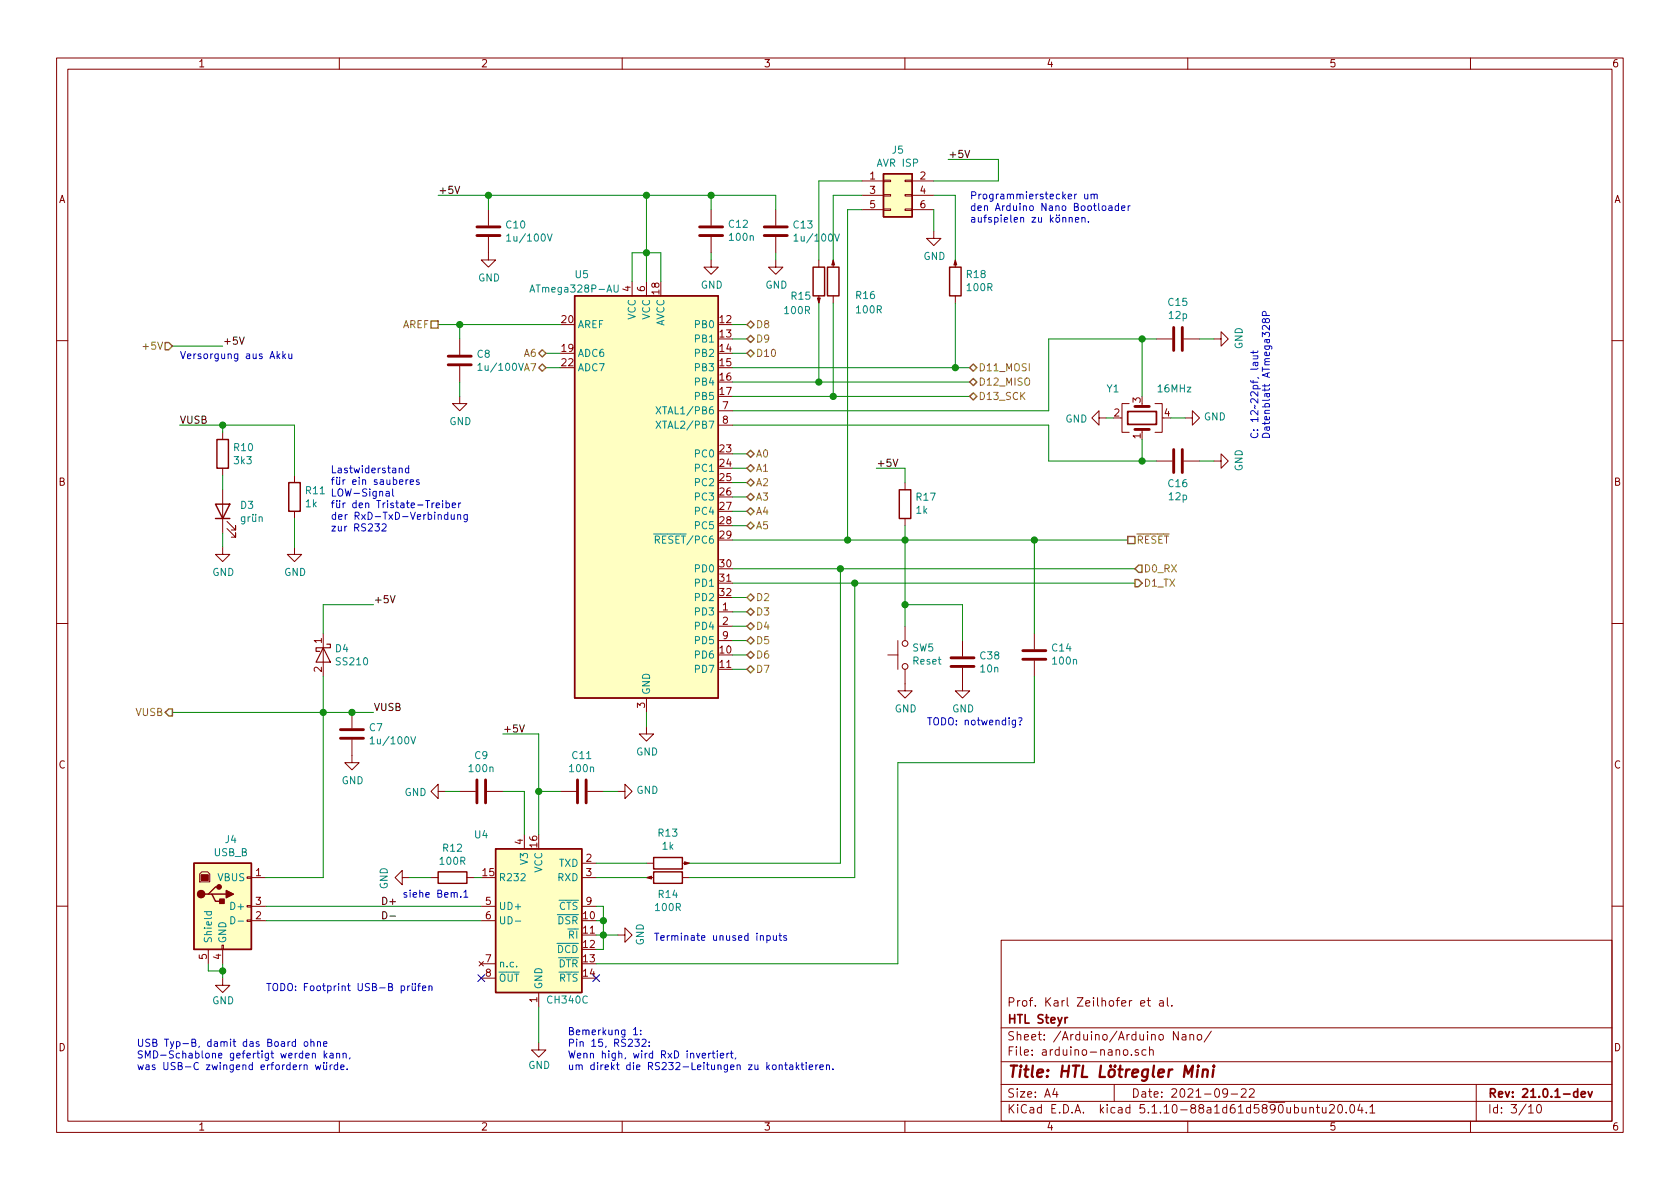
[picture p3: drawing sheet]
<svg xmlns="http://www.w3.org/2000/svg" width="297mm" height="210mm" viewBox="0 0 297 210" stroke-linecap="round" stroke-linejoin="round" font-family="sans-serif">
<g fill="none" stroke="#840000" stroke-width=".18">
<path d="M10 10.3h277v189.9h-277zM12 12.2h273v186.1h-273zM60 10.3v1.9M110 10.3v1.9M160 10.3v1.9M210 10.3v1.9M260 10.3v1.9M86.4 37.1v2.8M125.7 37.1v2.8M137.2 37.1v2.8M152.4 32h3.8M152.4 34.5h3.8"/>
<path d="M152.4 37.1h3.8M156.2 37h1.3v.2h-1.3zM156.2 31.9h1.3v.2h-1.3zM156.2 34.4h1.3v.3h-1.3zM160 37h1.3v.2h-1.3zM160 31.9h1.3v.2h-1.3zM160 34.4h1.3v.3h-1.3zM161.3 32h3.8M161.3 34.5h3.8M161.3 37.1h3.8M81.3 59.9v2.8M86.4 41.9v4.1h1.2l-1.2 1.2-1.3-1.2h1.3"/>
<path d="M111.8 49.8v2.5M114.3 49.8v2.5M125.7 46v1.2h1.3l-1.3 1.3-1.2-1.3h1.2M125.7 41.9v2.8M137.2 46v1.2h1.2l-1.2 1.3-1.3-1.3h1.3M137.2 41.9v2.8M144.8 46v1.2M144.8 52.3v1.3M147.3 46v1.2M147.3 52.3v1.3M165.1 40.9v1.3h1.3l-1.3 1.2-1.3-1.2h1.3M168.9 46v1.2"/>
<path d="M168.9 52.3v1.3M204.5 59.9h2.8M209.3 59.9h2.8M214.6 59.9h1.3v-1.2l1.3 1.2-1.3 1.3v-1.3M10 60.2h2M39.4 76.4v1.3M81.3 70.1v1.3h1.2l-1.2 1.2-1.3-1.2h1.3M81.3 64.8v2.8M127 72.6h2.5M127 75.2h2.5M194.3 73.9v-1.3l-1.3 1.3 1.3 1.3v-1.3h1.3M199.6 71.4h-1.2v5h1.2"/>
<path d="M201.9 71.4v.5M201.9 75.9v.5M204.2 71.4h1.3v5h-1.3M209.5 73.9h1.3v-1.3l1.3 1.3-1.3 1.3v-1.3M285 60.2h2M39.4 96.8v1.2h1.2l-1.2 1.3-1.3-1.3h1.3M39.4 82.8v1.3M39.4 86.6v7.6M40.1 93.5l1.6 1.5v-.8v.8h-.8M40.1 92.2l1.6 1.5v-.7v.7h-.8M52.1 96.8v1.2h1.2l-1.2 1.3-1.3-1.3h1.3M52.1 84.1v1.2"/>
<path d="M52.1 90.4v1.3M160 85.3v1.3M160 91.7v1.3M204.5 81.5h2.8M209.3 81.5h2.8M214.6 81.5h1.3v-1.2l1.3 1.2-1.3 1.3v-1.3M10 110.3h2M57.1 112v7.6M127 108.2h2.5M127 110.7h2.5M127 113.3h2.5M157 115.8h1.7"/>
<path d="M158.7 113.3v5.1M160 118.4v3.8h1.3l-1.3 1.2-1.3-1.2h1.3M160 110.7v2.6M170.2 118.1v4.1h1.2l-1.2 1.2-1.3-1.2h1.3M170.2 113.3v2.8M182.9 112v2.8M182.9 116.8v2.8M285 110.3h2M62.2 130.8v4.1h1.3l-1.3 1.2-1.2-1.2h1.2M62.2 126v2.8M77.5 139.9v-1.2l-1.3 1.2 1.3 1.3v-1.3h1.2M81.3 139.9h2.8"/>
<path d="M86.1 139.9h2.8M99.1 139.9h2.8M103.9 139.9h2.8M109.2 139.9h1.3v-1.2l1.3 1.2-1.3 1.3v-1.3M114.3 128.5v1.3h1.3l-1.3 1.3-1.3-1.3h1.3M114.3 123.4v2.6M35.3 154.6l.4-.4h1l.4 .4v1.4h-1.8zM43.7 155.1h.7v.2h-.7zM44.4 155.2h2.6M71.1 155.2v-1.3l-1.3 1.3 1.3 1.3v-1.3h1.3M76.2 155.2h1.3M82.5 155.2h1.3"/>
<path d="M92.7 147.6v2.5M102.9 152.6h2.5M102.9 155.2h2.5M114.3 152.6h1.3M114.3 155.2h1.3M120.6 152.6h1.3M120.6 155.2h1.3M10 160.2h2M36.8 167.9v2.5M39.2 167.1h.3v.8h-.3zM39.4 173v1.2h1.2l-1.2 1.3-1.3-1.3h1.3M39.4 167.9v2.5"/>
<path d="M43.7 162.7h.7v.2h-.7zM43.7 160.1h.7v.3h-.7zM44.4 162.8h2.6M44.4 160.3h2.6M84.7 170l.8 .8M85.1 162.8h2.5M85.1 160.3h2.5M85.1 170.4h2.5M85.1 173h2.5M85.5 170l-.8 .8M95.2 175.5v2.5M102.9 160.3h2.5"/>
<path d="M109.2 165.3h1.3v-1.2l1.3 1.2-1.3 1.3v-1.3M177 166.3h108v32h-108zM201.7 177.4l.7-.1-.1-.3-.4-.1-.2 .2 .1 .7h.5M202.8 176.9h.6M203 176.4v1.3l.4 .2M205.1 177h.5l.1 .9M205.7 177.3l-.5 .1a.29 .29 0 0 0-.2 .2 .29 .29 0 0 0 .2 .3l.5-.1M206.4 176.4v1.3l.2 .2M207.2 177.8v.1M285 160.2h2M60 198.3v1.9M95.2 184.4v1.3h1.3l-1.3 1.2-1.2-1.2h1.2"/>
<path d="M110 198.3v1.9M160 198.3v1.9M177 194.8h108M177 191.8h108M177 187.8h108M177 181.8h108M186.5 192.5l-.4 1h1M186.8 193v1M197 191.8v3M198.7 185.7l.2-.1 .4 .1v.8l-.2 .1-.4-.1zM200.1 186.5v.1M201.3 185.7a.37 .37 0 0 0-.6 .1l.1 .2 .5 .2v.1l-.2 .3-.4-.1"/>
<path d="M202.6 185.7l-.4-.1-.3 .3 .1 .6 .2 .1 .4-.1M203.3 185.7a.37 .37 0 0 1 .6 .1v.8M203.3 185.1v1.5M208.3 182.4v1.5l-.8-1.5v1.5M209 183h.6l.1 .9M209.7 183.3l-.5 .1a.29 .29 0 0 0-.2 .2 .29 .29 0 0 0 .2 .3l.5-.1M210 198.3v1.9M210.4 183.1l.1-.1a.37 .37 0 0 1 .5 .1v.8M210.4 182.9v1M211.8 183.1l.2-.2 .4 .2v.7l-.2 .1-.4-.1zM214.2 182.3l-1.3 2M217 193.2l-.1 .2a.48 .48 0 0 1-.6-.1v-.6a.48 .48 0 0 1 .6-.1l.1 .1a1.19 1.19 0 0 1-.2 1.2l-.5 .1"/>
<path d="M217.7 193.5h1.1M219.5 192.7l.2-.2h.3l.3 .2v.3v.2l-.9 .8h.9M220.9 192.7l.2-.2h.4l.2 .2 .1 .3-1 1h1M231.6 196l.2-.2 .4 .1v.9M231.6 195.8v1M232.7 195.8h.6M232.9 195.3v1.3l.4 .2M233.8 195.8l.1 .9 .3 .1 .2-.1M234.4 195.8v1M235.1 195.5l.2-.2h.4l.2 .5-.9 1h.9M236.7 195.4l.3-.1a.94 .94 0 0 1 0 1.5h-.1a1 1 0 0 1-.2-1.4zM238 196.7v.1"/>
<path d="M238.8 195.5l.3-.2a.94 .94 0 0 1 0 1.5 .82 .82 0 0 1-.3-1.3zM240.4 195.2l-.3 1.1h.9M240.8 195.8v1M241.6 196.7v.1M242.2 195.8l.4-.5v1.5M242.2 196.8h.9M260 198.3v1.9M261 191.8v6.5M270.3 195.8l.4-.5v1.5M270.3 196.8h.8M271.8 195.5l.4-.2a.94 .94 0 0 1 0 1.5 .79 .79 0 0 1-.4-1.3z"/>
<circle cx="160" cy="113.8" r=".51"/>
<circle cx="160" cy="117.9" r=".51"/>
</g>
<path d="M199.4 72.8h5.1v2.3h-5.1zM188.7 179.9l-.4 .3M278.9 193.1l-.4-.1-.3 .3 .1 .6 .2 .1 .4-.1M278.9 192.5v1.5M279.6 193.5l.7-.1-.1-.3-.4-.1-.2 .2 .1 .7h.5M280.8 193l.4 1 .3-1" fill="none" stroke="#840000" stroke-width=".3"/>
<path d="M211.8 189.1l-.2 1.3M211.9 188.4l-.1 .2M212.7 189.3a.5 .5 0 0 1 .9 .1l-.2 1M212.7 189.1l-.1 1.3M214.6 189.1l-.2 1.3M214.6 188.4v.2l.1-.1-.1-.1v.2" fill="none" stroke="#840000" stroke-width=".41"/>
<path d="M57.1 114.5l1.3 2.6h-2.5zM57.8 113.9h.6v.6h-2.5v.7h.6" fill="none" stroke="#840000" stroke-width=".2"/>
<g fill="none" stroke="#840000" stroke-width=".25">
<path d="M156.2 30.7h5.1v7.6h-5.1zM101.6 52.3h25.4v71.1h-25.4zM143.8 47.2h2v5.1h-2zM146.3 47.2h2v5.1h-2zM167.9 47.2h2v5.1h-2zM38.4 77.7h2v5.1h-2zM38.1 89.1h2.5l-1.2 2.6zM38.1 91.7h2.5M51.1 85.3h2v5.1h-2zM159 86.6h2v5.1h-2zM34.3 152.6h10.1v15.3h-10.1zM36.8 158.1h.7l.6 1.3h1.3"/>
<path d="M37.5 158.1h2.5M38.7 156.8h-.6l-1.3 1.3h-.6M77.5 154.2h5v2h-5zM87.6 150.1h15.3v25.4h-15.3zM115.6 151.6h5v2.1h-5zM115.6 154.2h5v2h-5z"/>
</g>
<g fill="#840000" stroke="#840000" stroke-width=".18">
<path d="M121 152.4l.9 .2-.9 .3z"/>
<path d="M114.3 155.2l.9-.3v.5z"/>
<path d="M147.3 46l.3 .9h-.5z"/>
<path d="M35.6 154.7h1.2v1h-1.2z"/>
<path d="M144.5 52.7h.5l-.2 .9z"/>
<path d="M168.9 46l.3 .9h-.5z"/>
</g>
<g fill="none" stroke="#840000" stroke-width=".51">
<path d="M84.3 41.7h4.1M84.3 40.1h4.1M123.7 41.7h4.1M123.7 40.1h4.1M135.1 41.7h4.1M135.1 40.1h4.1M207.5 57.9v4.1M209 57.9v4.1M79.2 64.5h4.1M79.2 63h4.1M200.7 75.9h2.5M200.7 71.9h2.5"/>
<path d="M207.5 79.5v4.1M209 79.5v4.1M168.1 117.9h4.1M168.1 116.3h4.1M180.8 115.1h4.1M180.8 116.6h4.1M60.2 130.6h4.1M60.2 129h4.1M84.3 137.9v4.1M85.9 137.9v4.1M102.1 137.9v4.1M103.6 137.9v4.1"/>
</g>
<g fill="#ffffc2" stroke="#ffffc2" stroke-width=".18">
<path d="M101.6 52.3h25.4v71.1h-25.4z"/>
<path d="M156.2 30.7h5.1v7.6h-5.1z"/>
<path d="M34.3 152.6h10.1v15.3h-10.1z"/>
<path d="M87.6 150.1h15.3v25.4h-15.3z"/>
</g>
<g fill="none" stroke="#008484" stroke-width=".18">
<path d="M89.6 41.7l.3-.3v1.2M89.6 42.6h.7M93.7 51.7l.4-1.3 .4 1.3M93.8 51.3h.6M96.8 41.4l.4 1.2 .4-1.2M108.6 50.4v1l.2 .3h.3l.2-.3v-1M140.4 41.7l.3-.3v1.2M140.4 42.6h.7M147.6 41.4l.4 1.2 .4-1.2M84.5 64.6l.4-.4v1.3M84.5 65.5h.7M116 71.9l.8 1.3"/>
<path d="M116 74.5l.8 1.2M116.8 71.9l-.8 1.3M116.8 74.5l-.8 1.2M115.6 94.4h1.2M115.9 95.4h.6l.1-.2-.1-.3-.1-.1h-.5v1.3M116.2 95.4l.4 .7M65.5 130.6l.3-.3v1.2M65.5 131.5h.7M72.6 130.3l.5 1.2 .4-1.2M36.1 161.2h1.3M36.6 161.2v.4l.2 .2 .5-.1v-.5M40.8 162.1a.64 .64 0 0 1 .7 .6 .64 .64 0 0 1-.7 .7z"/>
<path d="M42.1 162.9h1M91.1 162.9h1"/>
</g>
<g fill="#840000" stroke="#840000" stroke-width=".25">
<path d="M38.9 159h.7v.8h-.7z"/>
<path d="M40 157.5l1.3 .6-1.3 .6z"/>
<circle cx="35.6" cy="158.1" r=".63"/>
<circle cx="38.7" cy="156.8" r=".38"/>
</g>
<g fill="none" stroke="#008400" stroke-width=".18">
<path d="M77.5 34.5h59.7v2.6M86.4 34.5v2.6M114.3 34.5v15.3M125.7 34.5v2.6M152.4 34.5h-5.1v11.5M152.4 32h-7.6v14M152.4 37.1h-2.5v58.4M165.1 34.5h3.8v11.5M165.1 37.1v3.8M167.6 28.2h8.9v3.8h-11.4M77.5 57.4h21.6M81.3 57.4v2.5"/>
<path d="M111.8 49.8v-5.1h5v5.1M125.7 44.7v1.3M129.5 57.4h2.6M129.5 59.9h2.6M137.2 44.7v1.3M144.8 53.6v14M147.3 53.6v16.5M168.9 53.6v11.4M201.9 59.9v10.2M204.5 59.9h-19.1v12.7h-55.9M212.1 59.9h2.5M30.5 61.2h8.9"/>
<path d="M31.7 75.2h20.4v8.9M39.4 75.2v1.2M81.3 67.6v2.5M96.5 65h2.6M96.5 62.5h2.6M129.5 75.2h55.9v6.3h19.1M129.5 65h41.9M129.5 62.5h2.6M129.5 67.6h41.9M129.5 70.1h41.9M195.6 73.9h1.2M201.9 77.7v3.8"/>
<path d="M207 73.9h2.5M39.4 84.1v2.5M39.4 94.2v2.6M52.1 91.7v5.1M129.5 82.8h2.6M129.5 80.3h2.6M129.5 85.3h2.6M129.5 87.9h2.6M129.5 90.4h2.6M129.5 93h2.6M129.5 95.5h69.9M154.9 82.8h5.1v2.5"/>
<path d="M160 93v17.7M182.9 95.5v16.5M212.1 81.5h2.5M57.1 119.6v35.6h-10.1M66 106.9h-8.9v5.1M129.5 100.6h71.2M129.5 103.1h71.2M129.5 118.4h2.6M129.5 115.8h2.6M129.5 113.3h2.6M129.5 110.7h2.6M129.5 108.2h2.6"/>
<path d="M129.5 105.7h2.6M148.6 100.6v52h-26.7M151.1 103.1v52.1h-29.2M160 106.9h10.2v6.4M182.9 119.6v15.3h-24.2v35.5h-53.3M30.5 126h35.5M78.7 139.9h2.6M88.9 129.8h6.3v17.8M88.9 139.9h3.8v7.7M95.2 139.9h3.9M106.7 139.9h2.5M114.3 126v2.5"/>
<path d="M72.4 155.2h3.8M83.8 155.2h1.3M105.4 155.2h8.9M105.4 152.6h8.9M36.8 170.4v1.3h2.6M39.4 170.4v2.6M47 162.8h38.1M47 160.3h38.1M95.2 178v6.4M105.4 165.3h3.8M105.4 160.3h1.3v7.6h-1.3M105.4 162.8h1.3"/>
</g>
<g fill="none" stroke="#848400" stroke-width=".25">
<path d="M76.2 56.8h1.3v1.2h-1.3zM132.1 57.4l.6-.6 .6 .6-.6 .6zM132.1 59.9l.6-.6 .6 .6-.6 .7zM29.2 60.6h.6l.7 .6-.7 .6h-.6zM95.2 65l.7-.6 .6 .6-.6 .7zM95.2 62.5l.7-.7 .6 .7-.6 .6zM132.1 62.5l.6-.7 .6 .7-.6 .6zM171.4 65l.7-.6 .6 .6-.6 .7zM171.4 67.6l.7-.7 .6 .7-.6 .6zM171.4 70.1l.7-.6 .6 .6-.6 .6zM132.1 93l.6-.7 .6 .7-.6 .6zM132.1 87.9l.6-.7 .6 .7-.6 .6z"/>
<path d="M132.1 85.3l.6-.6 .6 .6-.6 .7zM132.1 82.8l.6-.6 .6 .6-.6 .6zM132.1 80.3l.6-.7 .6 .7-.6 .6zM132.7 89.8l.6 .6-.6 .7-.6-.7zM199.4 94.9h1.3v1.2h-1.3zM201.3 99.9h.6v1.3h-.6l-.6-.6zM132.1 118.4l.6-.7 .6 .7-.6 .6zM132.1 115.8l.6-.6 .6 .6-.6 .7zM132.1 113.3l.6-.7 .6 .7-.6 .6zM132.1 110.7l.6-.6 .6 .6-.6 .7zM132.1 105.7l.6-.7 .6 .7-.6 .6zM132.7 107.6l.6 .6-.6 .6-.6-.6z"/>
<path d="M200.7 102.5h.6l.6 .6-.6 .7h-.6zM29.8 125.3h.7v1.3h-.7l-.6-.6z"/>
</g>
<path d="M80.4 32.9l.4 1.3 .5-1.3M170.6 26.6l.4 1.3 .4-1.3M42.3 59.6l.4 1.3 .5-1.3M157.9 81.2l.4 1.3 .4-1.3M69 105.3l.4 1.3 .4-1.3M91.9 128.2l.4 1.3 .4-1.3M67.7 161.2a.64 .64 0 0 1 .7 .6 .64 .64 0 0 1-.7 .7zM68.9 162h1" fill="none" stroke="#000" stroke-width=".18"/>
<g fill="none" stroke="#0000c2" stroke-width=".18">
<path d="M189.1 38.6l.1-.2 .3 .1 .1 .8M190.1 38.9l.7-.1-.1-.3-.4-.1-.2 .2 .1 .6h.5M191.3 38.6l.2-.2 .3 .1v.8M191.3 38.4v.9M191.8 34.3v.8l.3 .1 .2-.2M192.3 34.3v.9M192.4 39.2v.1M192.9 34.5l.2-.2 .3 .1 .1 .8M192.9 34.3v.9M193.5 34.5l.1-.2 .4 .1v.8M195 36.4h.3l.2 .2-.1 .6h-.3l-.2-.1zM196.1 36.4h.4l.1 .8"/>
<path d="M196.6 36.7h-.4l-.2 .2 .1 .3h.5M197.8 36.4h-.4l-.2 .2 .1 .6h.5M197.8 36v1.2M198.3 36.8l.6-.1v-.3h-.4l-.2 .2 .1 .6h.5M199.5 36.4v.8M199.8 36.4h-.2l-.1 .2M223.7 56.6l.3-.3h.2l.3 .3-.1 .3-.2 .2-.3-.1-.2-.4-.2-.3-.3 .3 .1 .4h.3l.1-.2M223.9 55.8l-.1-.6-.2-.1h-.3l-.1 .2v.5h1.3M224.5 57.6v.7l-.8-.7h-.2h-.2l-.1 .2 .1 .5M49.1 62.9l.4 .5M49.5 62.6l-.5 .5M50 62.1v1.3"/>
<path d="M50.1 62.9l.4 .5M50.5 62.6l-.5 .5M51.1 62.6v.8h.3l.2-.1M51.6 62.6v.8M221.6 62.9h.8M221.6 62v.5M221.9 64.1v.4l.2 .2 .3-.1v-.5M222.3 62.9l.1 .2v.3l-.8 .1M222.4 65.1l-.2 .2h-1.1M222.4 64.1l-.8 .1v.4M222.4 62l-.2 .3h-1.1M67.6 92.8l.4-.2 .3 .4-.1 .2-.7 .7h.8"/>
<path d="M68.3 86.9h.5v.8M68.8 87.2h-.4l-.2 .2 .1 .3h.5M69.4 86.5v1l.2 .2M70.6 82.9l.2-.1h.3v.8M71.8 84.8v.9M72.2 84.8l-.4 .3M72.3 82.8h-.4l-.2 .2 .1 .6h.5M72.3 82.3v1.3M72.5 85.2l.6-.1v-.2l-.4-.1-.2 .2 .1 .6h.5M74.1 84.9l-.3-.1-.2 .2 .1 .2 .4 .1v.3h-.5M77.1 89.4l.6-.2-.1-.2-.3-.1-.2 .2 .1 .6h.4M78.3 88.5v.1"/>
<path d="M78.3 88.9v.9M78.9 89l.3-.1 .3 .3-.2 .5h-.4M78.9 88.5v1.3M79.2 91.1l-.4-.1-.2 .2 .1 .6h.5M79.2 90.6v1.2M79.8 91v.8h.3l.2-.1M80 89.4l.6-.2-.1-.2-.4-.1-.1 .2v.6h.5M80.3 91v.8M80.9 91.1l.2-.1 .3 .1 .1 .7M80.9 91v.8M81.1 88.9v.9M81.5 88.9l-.4 .3"/>
<path d="M82.6 91v1l-.2 .3-.3-.1M82.6 91.1l-.4-.1-.2 .2 .1 .6h.5M179.6 127.3l-.1 1.2-.2 .1-.3-.1M179.6 127.4l-.4-.1-.3 .3 .2 .5h.5M180.1 127l.4-.1 .2 .2-.4 .6M180.3 128.1v.1M81.5 158.5v.2M82 157.8l.4-.4v1.3M82 158.7h.7M72.1 174.3v.9M72.5 174.3l-.4 .3M72.9 174.3v.8l.3 .1 .2-.1"/>
<path d="M72.9 173.9v.1M73.4 173.9v.1M73.4 174.3v.9M73.8 174.3h.5M74.3 173.9l-.3 .2v1.1M74.7 174.7l.6-.1-.1-.2-.3-.1-.2 .2 .1 .6h.4M75.8 174.5l.2-.2 .3 .1 .1 .8M75.8 174.3v.9M135.6 165.5l.4-.1 .2 .3-.1 .5h-.5M136.7 165.4l.1 .8 .3 .1 .2-.1M137.3 165.4v.9M137.7 165.4h.5"/>
<path d="M137.9 165v1.1l.3 .2M139 165.5l-.3-.1-.1 .2v.2l.4 .1v.3h-.4M52.2 184.2h-.3l-.3 .2 .2 .6h.4M52.2 183.8v1.2M53.8 184.3l.2-.1 .4 .1v.5l-.1 .2h-.3l-.2-.1zM55 184.3l.2-.1h.2l.1 .8M55 183.8v1.2M55.2 186.4l.2-.1h.3l.1 .8M55.8 188.3l.2 .8 .2-.6 .3 .6 .2-.8M56.1 184.3l.2-.1h.3l.1 .8M56.1 184.2v.8M57.2 184.6l.6-.1v-.3h-.4l-.2 .2 .1 .6h.5"/>
<path d="M57.2 188.3l.1 .8h.3l.2-.1M57.3 187.9v.1M57.3 185.8v1.3M57.5 186.6l.3 .5M57.8 187.9v.1M57.8 188.3v.8M57.8 186.3l-.5 .4M58.4 186.3h.5v.8M58.4 188.3v.8M58.7 188.3l-.2 .1-.1 .1M58.9 186.6h-.4l-.2 .2 .1 .2h.5M59.5 186.4l.2-.1h.3v.8"/>
<path d="M59.5 186.3v.8M59.7 188.4l-.4-.1-.2 .2 .1 .6h.5M59.7 187.9v1.2M60.2 188.7l.6-.1v-.2l-.4-.1-.2 .2 .1 .6h.5M60.7 186.4l.1-.1h.3l.1 .8M60.7 186.3v.8M61.4 189v.1M61.9 187l-.2 .3M112 182.1l.4-.4v1.3M112 183h.7M112.2 183.8h.8l-.4 .4 .4 .2v.5l-.2 .1-.6-.1M113.3 182.8v.2"/>
<path d="M113.3 182.2v.1M113.5 183.9l.5-.1 .2 .3-.7 .9h.7M114.8 184.9v.1M114.8 184.2v.2M125.3 186.3v.8M125.7 186.3l-.4 .2M125.9 186.3h.5M126.1 185.8v1.1l.3 .2M126.8 185.8v.1M126.8 186.3v.8M127.4 186.7l.6-.1-.1-.3h-.3l-.2 .1v.6h.5M128.5 186.3v.8"/>
<path d="M128.9 186.3h-.3l-.1 .2M129.1 186.3h.5M129.3 185.8v1.1l.3 .2M130.1 187l-.1 .3M137.8 188.4l.1-.1 .4 .1v.7M138.7 188.3h.5M138.9 187.9v1.1l.3 .1M139.6 188.4h.5l.1 .7M140.2 188.6l-.4 .1-.2 .1v.3h.6M140.8 187.9v1.2M140.9 188.7l.4 .4M141.3 188.3l-.5 .5"/>
<path d="M141.6 188.3h.5M141.8 187.9v1.1l.3 .1M142.5 187.9v.1M142.5 188.3v.8M143.1 188.7l.6-.1-.1-.2-.3-.1-.2 .2 .1 .6h.4M144.2 188.3v.8M144.6 188.3l-.3 .1-.1 .1M145 188.7l.6-.1-.1-.2-.4-.1-.1 .2v.6h.5M146.1 188.4l.2-.1 .3 .1 .1 .7M146.1 188.3v.8M147.3 189v.1"/>
</g>
<g fill="#008400" stroke="#008400" stroke-width=".25">
<circle cx="201.9" cy="81.5" r=".51"/>
<circle cx="81.3" cy="57.4" r=".51"/>
<circle cx="95.3" cy="139.9" r=".51"/>
<circle cx="39.4" cy="75.2" r=".51"/>
<circle cx="160" cy="106.9" r=".51"/>
<circle cx="201.9" cy="59.9" r=".51"/>
<circle cx="86.4" cy="34.5" r=".51"/>
<circle cx="151.1" cy="103.1" r=".51"/>
<circle cx="147.3" cy="70.1" r=".51"/>
<circle cx="114.3" cy="44.7" r=".51"/>
<circle cx="62.2" cy="126" r=".51"/>
<circle cx="148.6" cy="100.6" r=".51"/>
<circle cx="114.3" cy="34.5" r=".51"/>
<circle cx="125.7" cy="34.5" r=".51"/>
<circle cx="39.4" cy="171.7" r=".51"/>
<circle cx="57.2" cy="126" r=".51"/>
<circle cx="168.9" cy="65" r=".51"/>
<circle cx="106.7" cy="165.3" r=".51"/>
<circle cx="160" cy="95.5" r=".51"/>
<circle cx="182.9" cy="95.5" r=".51"/>
<circle cx="106.7" cy="162.8" r=".51"/>
<circle cx="149.9" cy="95.5" r=".51"/>
<circle cx="144.8" cy="67.6" r=".51"/>
</g>
<path d="M84.5 172.4l1.2 1.2M85.7 172.4l-1.2 1.2M104.8 172.4l1.2 1.2M106 172.4l-1.2 1.2" fill="none" stroke="#000084" stroke-width=".18"/>
<text font-size="2.8" fill="#840000" x="178" y="190.5">Title: HTL Lötregler Mini</text>
<g font-size="2.1" fill="#840000">
<text x="178" y="178">Prof. Karl Zeilhofer et al.</text>
<text x="178" y="184">Sheet: /Arduino/Arduino Nano/</text>
<text x="178" y="181">HTL Steyr</text>
<text x="178" y="186.7">File: arduino-nano.sch</text>
<text x="178" y="196.9">KiCad E.D.A. kicad 5.1.10-88a1d61d5890ubuntu20.04.1</text>
<text x="178" y="194.1">Size: A4</text>
<text x="200" y="194.1">Date: 2021-09-22</text>
<text x="263" y="194.1">Rev: 21.0.1-dev</text>
<text x="263" y="196.9">Id: 3/10</text>
</g>
<g font-size="1.8" fill="#840000">
<text x="35" y="11.9">1</text>
<text x="85" y="11.9">2</text>
<text x="135" y="11.9">3</text>
<text x="185" y="11.9">4</text>
<text x="235" y="11.9">5</text>
<text x="285" y="11.9">6</text>
<text x="10.4" y="35.9">A</text>
<text x="153.8" y="31.7">1</text>
<text x="153.8" y="34.3">3</text>
<text x="162.7" y="31.7">2</text>
<text x="162.7" y="34.3">4</text>
<text x="285.4" y="35.9">A</text>
<text x="153.8" y="36.8">5</text>
<text x="162.7" y="36.8">6</text>
<text x="111.5" y="51.5" transform="rotate(-90 111.5 51.5)">4</text>
<text x="114" y="51.5" transform="rotate(-90 114 51.5)">6</text>
<text x="116.6" y="52" transform="rotate(-90 116.6 52)">18</text>
<text x="99.4" y="57.1">20</text>
<text x="127.3" y="57.1">12</text>
<text x="127.3" y="59.7">13</text>
<text x="99.4" y="62.2">19</text>
<text x="99.4" y="64.8">22</text>
<text x="127.3" y="62.2">14</text>
<text x="127.3" y="64.8">15</text>
<text x="127.3" y="67.3">16</text>
<text x="127.3" y="69.8">17</text>
<text x="201.7" y="71.2" transform="rotate(-90 201.7 71.2)">3</text>
<text x="127.8" y="72.4">7</text>
<text x="127.8" y="74.9">8</text>
<text x="197" y="73.7">2</text>
<text x="201.7" y="77.6" transform="rotate(-90 201.7 77.6)">1</text>
<text x="205.9" y="73.7">4</text>
<text x="127.3" y="80">23</text>
<text x="127.3" y="82.5">24</text>
<text x="10.4" y="85.9">B</text>
<text x="127.3" y="85.1">25</text>
<text x="127.3" y="87.6">26</text>
<text x="285.4" y="85.9">B</text>
<text x="127.3" y="90.2">27</text>
<text x="127.3" y="92.7">28</text>
<text x="127.3" y="95.2">29</text>
<text x="127.3" y="100.3">30</text>
<text x="127.3" y="102.9">31</text>
<text x="127.3" y="105.4">32</text>
<text x="127.8" y="107.9">1</text>
<text x="56.9" y="113.8" transform="rotate(-90 56.9 113.8)">1</text>
<text x="127.8" y="110.5">2</text>
<text x="127.8" y="113">9</text>
<text x="56.9" y="118.8" transform="rotate(-90 56.9 118.8)">2</text>
<text x="127.3" y="115.6">10</text>
<text x="127.3" y="118.1">11</text>
<text x="114" y="125.2" transform="rotate(-90 114 125.2)">3</text>
<text x="10.4" y="135.9">C</text>
<text x="285.4" y="135.9">C</text>
<text x="92.5" y="149.3" transform="rotate(-90 92.5 149.3)">4</text>
<text x="95" y="149.8" transform="rotate(-90 95 149.8)">16</text>
<text x="45.2" y="154.9">1</text>
<text x="85.4" y="154.9">15</text>
<text x="103.7" y="152.4">2</text>
<text x="103.7" y="154.9">3</text>
<text x="45.2" y="160">3</text>
<text x="85.9" y="160">5</text>
<text x="103.7" y="160">9</text>
<text x="45.2" y="162.6">2</text>
<text x="85.9" y="162.6">6</text>
<text x="103.2" y="162.6">10</text>
<text x="103.2" y="165.1">11</text>
<text x="103.2" y="167.6">12</text>
<text x="36.6" y="169.6" transform="rotate(-90 36.6 169.6)">5</text>
<text x="39.1" y="169.6" transform="rotate(-90 39.1 169.6)">4</text>
<text x="85.9" y="170.2">7</text>
<text x="85.9" y="172.7">8</text>
<text x="103.2" y="170.2">13</text>
<text x="103.2" y="172.7">14</text>
<text x="95" y="177.3" transform="rotate(-90 95 177.3)">1</text>
<text x="10.4" y="185.9">D</text>
<text x="285.4" y="185.9">D</text>
<text x="35" y="199.9">1</text>
<text x="85" y="199.9">2</text>
<text x="135" y="199.9">3</text>
<text x="185" y="199.9">4</text>
<text x="235" y="199.9">5</text>
<text x="285" y="199.9">6</text>
</g>
<g font-size="1.8" fill="#008484">
<text x="155.2" y="29.5">AVR ISP</text>
<text x="157.8" y="27.2">J5</text>
<text x="89.6" y="40.4">C10</text>
<text x="128.9" y="40.3">C12</text>
<text x="140.4" y="40.4">C13</text>
<text x="90.2" y="42.7">1u/100V</text>
<text x="129.1" y="42.6">100n</text>
<text x="141" y="42.7">1u/100V</text>
<text x="163.3" y="46">GND</text>
<text x="84.5" y="49.8">GND</text>
<text x="94.5" y="51.7">ATmega328P-AU</text>
<text x="101.8" y="49.2">U5</text>
<text x="123.9" y="51">GND</text>
<text x="135.3" y="51">GND</text>
<text x="140" y="53">R15</text>
<text x="151.4" y="52.9">R16</text>
<text x="171" y="49.2">R18</text>
<text x="171.1" y="51.5">100R</text>
<text x="102.1" y="58">AREF</text>
<text x="112.4" y="56.6" transform="rotate(-90 112.4 56.6)">VCC</text>
<text x="114.9" y="56.6" transform="rotate(-90 114.9 56.6)">VCC</text>
<text x="117.5" y="57.8" transform="rotate(-90 117.5 57.8)">AVCC</text>
<text x="123.1" y="58">PB0</text>
<text x="138.8" y="55.5">100R</text>
<text x="151.5" y="55.4">100R</text>
<text x="206.6" y="54.1">C15</text>
<text x="206.8" y="56.4">12p</text>
<text x="84.4" y="63.3">C8</text>
<text x="102.1" y="63.1">ADC6</text>
<text x="102.1" y="65.7">ADC7</text>
<text x="123.1" y="60.6">PB1</text>
<text x="123.1" y="63.1">PB2</text>
<text x="123.1" y="65.7">PB3</text>
<text x="219.7" y="61.8" transform="rotate(-90 219.7 61.8)">GND</text>
<text x="123.1" y="68.2">PB4</text>
<text x="123.1" y="70.7">PB5</text>
<text x="195.7" y="69.4">Y1</text>
<text x="204.9" y="69.4">16MHz</text>
<text x="79.5" y="75.2">GND</text>
<text x="117" y="73.3">XTAL1/PB6</text>
<text x="117" y="75.8">XTAL2/PB7</text>
<text x="188.4" y="74.7">GND</text>
<text x="212.9" y="74.3">GND</text>
<text x="41.4" y="79.8">R10</text>
<text x="41.5" y="82.1">3k3</text>
<text x="123.1" y="80.9">PC0</text>
<text x="123.1" y="83.4">PC1</text>
<text x="219.7" y="83.4" transform="rotate(-90 219.7 83.4)">GND</text>
<text x="42.6" y="90">D3</text>
<text x="54.1" y="89.7">1k</text>
<text x="123.1" y="86">PC2</text>
<text x="123.1" y="88.5">PC3</text>
<text x="162.1" y="88.5">R17</text>
<text x="206.6" y="86.2">C16</text>
<text x="206.8" y="88.5">12p</text>
<text x="42.6" y="92.3">grün</text>
<text x="123.1" y="91.1">PC4</text>
<text x="123.1" y="93.6">PC5</text>
<text x="162" y="90.9">1k</text>
<text x="37.5" y="101.8">GND</text>
<text x="50.2" y="101.8">GND</text>
<text x="116.7" y="96.1">RESET/PC6</text>
<text x="123.1" y="101.2">PD0</text>
<text x="123.1" y="103.8">PD1</text>
<text x="123.1" y="106.3">PD2</text>
<text x="123.1" y="108.8">PD3</text>
<text x="123.1" y="111.4">PD4</text>
<text x="123.1" y="113.9">PD5</text>
<text x="59.3" y="115.3">D4</text>
<text x="59.6" y="117.6">SS210</text>
<text x="123.1" y="116.5">PD6</text>
<text x="123.1" y="119">PD7</text>
<text x="161.3" y="115.2">SW5</text>
<text x="161.5" y="117.5">Reset</text>
<text x="173.4" y="116.6">C38</text>
<text x="173.4" y="118.9">10n</text>
<text x="186.1" y="115.2">C14</text>
<text x="186.3" y="117.5">100n</text>
<text x="114.9" y="122.9" transform="rotate(-90 114.9 122.9)">GND</text>
<text x="158.2" y="126">GND</text>
<text x="168.4" y="126">GND</text>
<text x="65.4" y="129.3">C7</text>
<text x="66.1" y="131.6">1u/100V</text>
<text x="83.1" y="136.5">100n</text>
<text x="84" y="134.2">C9</text>
<text x="100.9" y="136.5">100n</text>
<text x="101.2" y="134.2">C11</text>
<text x="112.5" y="133.6">GND</text>
<text x="60.4" y="138.7">GND</text>
<text x="71.5" y="140.8">GND</text>
<text x="112.5" y="140.4">GND</text>
<text x="39.9" y="149.1">J4</text>
<text x="84" y="148.3">U4</text>
<text x="116.5" y="147.9">R13</text>
<text x="37.8" y="151.4">USB_B</text>
<text x="38.5" y="155.8">VBUS</text>
<text x="77.9" y="152.9">100R</text>
<text x="78.4" y="150.6">R12</text>
<text x="88.1" y="155.8">R232</text>
<text x="93.3" y="152.8" transform="rotate(-90 93.3 152.8)">V3</text>
<text x="95.9" y="154.4" transform="rotate(-90 95.9 154.4)">VCC</text>
<text x="98.6" y="155.8">RXD</text>
<text x="98.8" y="153.3">TXD</text>
<text x="117.1" y="150.3">1k</text>
<text x="41.1" y="160.9">D+</text>
<text x="68.6" y="157.3" transform="rotate(-90 68.6 157.3)">GND</text>
<text x="88.1" y="160.9">UD+</text>
<text x="98.8" y="160.9">CTS</text>
<text x="116" y="161.1">100R</text>
<text x="116.5" y="158.8">R14</text>
<text x="37.5" y="166.9" transform="rotate(-90 37.5 166.9)">Shield</text>
<text x="40" y="166.9" transform="rotate(-90 40 166.9)">GND</text>
<text x="88.1" y="163.4">UD-</text>
<text x="98.6" y="163.4">DSR</text>
<text x="100.6" y="166">RI</text>
<text x="113.8" y="167.2" transform="rotate(-90 113.8 167.2)">GND</text>
<text x="88.1" y="171.1">n.c.</text>
<text x="88.1" y="173.6">OUT</text>
<text x="98.5" y="168.5">DCD</text>
<text x="98.7" y="171.1">DTR</text>
<text x="98.8" y="173.6">RTS</text>
<text x="37.5" y="177.6">GND</text>
<text x="95.9" y="175" transform="rotate(-90 95.9 175)">GND</text>
<text x="97" y="177.5">CH340C</text>
<text x="93.4" y="189">GND</text>
</g>
<g font-size="1.8">
<text x="167.6" y="27.9">+5V</text>
<text x="77.5" y="34.3">+5V</text>
<text x="39.4" y="61">+5V</text>
<text x="31.7" y="74.9">VUSB</text>
<text x="154.9" y="82.5">+5V</text>
<text x="66" y="106.7">+5V</text>
<text x="66" y="125.7">VUSB</text>
<text x="88.9" y="129.5">+5V</text>
<text x="67.3" y="160">D+</text>
</g>
<g font-size="1.8" fill="#0000c2">
<text x="171.4" y="35.2">Programmierstecker um</text>
<text x="171.4" y="37.3">den Arduino Nano Bootloader</text>
<text x="171.4" y="39.4">aufspielen zu können.</text>
<text x="31.7" y="63.5">Versorgung aus Akku</text>
<text x="222.5" y="77.7" transform="rotate(-90 222.5 77.7)">C: 1222pf, laut</text>
<text x="224.5" y="77.7" transform="rotate(-90 224.5 77.7)">Datenblatt ATmega328P</text>
<text x="58.4" y="83.7">Lastwiderstand</text>
<text x="54.1" y="87.4">R11 LOW-Signal</text>
<text x="58.4" y="85.7">für ein sauberes</text>
<text x="58.4" y="89.9">für den Tristate-Treiber</text>
<text x="58.4" y="91.9">der RxD-TxD-Verbindung</text>
<text x="58.4" y="94">zur RS232</text>
<text x="163.8" y="128.3">TODO: notwendig?</text>
<text x="71.1" y="158.7">siehe Bem.1</text>
<text x="115.6" y="166.4">Terminate unused inputs</text>
<text x="47" y="175.3">TODO: Footprint USB-B prüfen</text>
<text x="24.1" y="185.1">USB Typ-B, damit das Board ohne</text>
<text x="100.3" y="183.1">Bemerkung 1:</text>
<text x="100.3" y="185.1">Pin 15, RS232:</text>
<text x="24.1" y="187.2">SMD-Schablone gefertigt werden kann,</text>
<text x="24.1" y="189.2">was USB-C zwingend erfordern würde.</text>
<text x="100.3" y="187.2">Wenn high, wird RxD invertiert,</text>
<text x="100.3" y="189.2">um direkt die RS232-Leitungen zu kontaktieren.</text>
</g>
<g font-size="1.8" fill="#848400">
<text x="71.1" y="58">AREF</text>
<text x="133.6" y="58">D8</text>
<text x="25.8" y="61.8">+5V</text>
<text x="85.1" y="65.6">1u/100V A7</text>
<text x="92.7" y="63.1">A6</text>
<text x="133.6" y="60.6">D9</text>
<text x="133.6" y="63.1">D10</text>
<text x="173" y="65.7">D11_MOSI</text>
<text x="173" y="68.2">D12_MISO</text>
<text x="173" y="70.7">D13_SCK</text>
<text x="133.6" y="83.4">A1</text>
<text x="133.6" y="80.9">A0</text>
<text x="133.6" y="88.5">A3</text>
<text x="133.6" y="86">A2</text>
<text x="133.6" y="91.1">A4</text>
<text x="133.6" y="93.6">A5</text>
<text x="200.9" y="96.1">RESET</text>
<text x="202.2" y="101.2">D0_RX</text>
<text x="133.6" y="106.3">D2</text>
<text x="202.2" y="103.8">D1_TX</text>
<text x="133.6" y="113.9">D5</text>
<text x="133.6" y="111.4">D4</text>
<text x="133.6" y="108.8">D3</text>
<text x="133.6" y="119">D7</text>
<text x="133.6" y="116.5">D6</text>
<text x="24.1" y="126.6">VUSB</text>
</g>
</svg>
